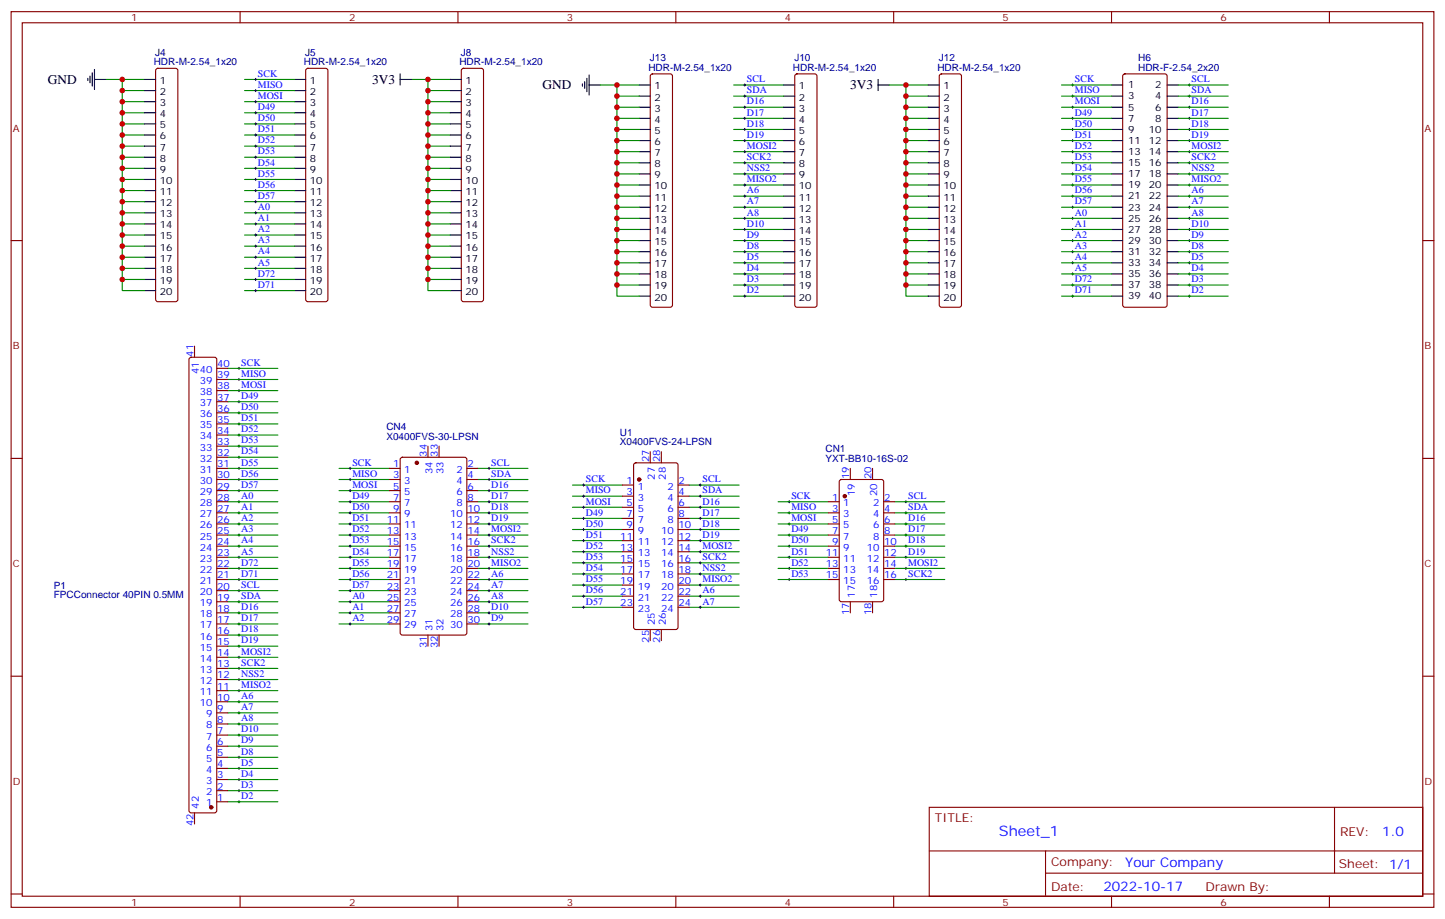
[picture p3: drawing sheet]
<svg xmlns="http://www.w3.org/2000/svg" width="459mm" height="292mm" viewBox="0 0 459 292" stroke-linecap="round" stroke-linejoin="round" font-family="sans-serif">
<g fill="none" stroke="#870000" stroke-width=".35">
<path d="M3.5 3.7h451.6v284.3h-451.6zM7.1 7.2h444.5v277.3h-444.5zM76.2 3.7v3.5M145.3 3.7v3.5M214.5 3.7v3.5M283.6 3.7v3.5M352.8 3.7v3.5M421.9 3.7v3.5M49.6 21.9l.5-.2h5.6l.5 .2 .2 .5v72.7l-.2 .5-.5 .2h-5.6l-.5-.3-.2-.4v-72.7zM97.2 21.9l.5-.2h5.7l.5 .2 .2 .5v72.7l-.3 .5-.4 .2h-5.7l-.5-.3-.2-.4v-72.7zM146.6 21.9l.5-.2h5.7l.5 .2 .2 .5v72.7l-.3 .5-.4 .2h-5.7l-.5-.3-.2-.4v-72.7zM206.6 23.7l.5-.2h5.6l.5 .2 .2 .5v72.6l-.2 .5-.5 .2h-5.6l-.5-.2-.2-.5v-72.6z"/>
<path d="M252.5 23.7l.4-.2h5.7l.5 .2 .2 .5v72.6l-.2 .5-.5 .2h-5.7l-.5-.2-.2-.5v-72.6zM298.3 23.7l.5-.2h5.6l.5 .2 .3 .5v72.6l-.3 .5-.5 .2h-5.6l-.5-.2-.2-.5v-72.6zM356.5 23.7l.5-.2h12.7l.5 .2 .2 .5v72.6l-.2 .5-.5 .2h-12.7l-.5-.2-.2-.5v-72.6zM3.5 76.4h3.6M451.6 76.4h3.5M60.2 113.6l.5-.2h7.4l.5 .2 .2 .5v143.3l-.2 .5-.5 .2h-7.4l-.5-.3-.2-.4v-143.3zM61.7 109.9v3.5M68.8 116.9h3.5M68.8 138.1h3.5M68.8 134.6h3.5M68.8 131.1h3.5M68.8 127.5h3.5"/>
<path d="M68.8 124h3.5M68.8 120.5h3.5M3.5 145.5h3.6M68.8 159.3h3.5M68.8 155.8h3.5M68.8 152.2h3.5M68.8 148.7h3.5M68.8 145.2h3.5M68.8 141.6h3.5M123.5 159.3h3.5M123.5 155.8h3.5M123.5 152.2h3.5"/>
<path d="M123.5 148.7h3.5M127.2 145.4l.5-.2h19.8l.6 .4 .1 55.3-.5 .7h-20l-.6-.4-.1-55.3zM135.8 141.6v3.6M139.3 141.6v3.6M148.2 159.3h3.5M148.2 155.8h3.5M148.2 152.2h3.5M148.2 148.7h3.5M197.6 154h3.5M197.6 157.5h3.5M201.3 147.1l.5-.2h12.7l.6 .5 .1 51.7-.5 .7h-12.9l-.7-.4v-51.8zM206.4 143.4v3.5"/>
<path d="M209.9 143.4v3.5M215.2 154h3.5M215.2 157.5h3.5M262.8 159.3h3.5M266.6 152.4l.5-.2h12.7l.6 .5 .1 37.6-.5 .7h-12.9l-.7-.4-.1-37.7zM269.9 148.7v3.5M276.9 148.7v3.5M280.5 159.3h3.5M451.6 145.5h3.5M68.8 176.9h3.5M68.8 173.4h3.5M68.8 169.9h3.5"/>
<path d="M68.8 166.3h3.5M68.8 162.8h3.5M123.5 176.9h3.5M123.5 173.4h3.5M123.5 169.9h3.5M123.5 166.3h3.5M123.5 162.8h3.5M148.2 176.9h3.5M148.2 173.4h3.5M148.2 169.9h3.5M148.2 166.3h3.5M148.2 162.8h3.5"/>
<path d="M197.6 161h3.5M197.6 164.6h3.5M197.6 168.1h3.5M197.6 171.6h3.5M197.6 175.2h3.5M197.6 178.7h3.5M215.2 161h3.5M215.2 164.6h3.5M215.2 168.1h3.5M215.2 171.6h3.5M215.2 175.2h3.5M215.2 178.7h3.5"/>
<path d="M262.8 176.9h3.5M262.8 173.4h3.5M262.8 169.9h3.5M262.8 166.3h3.5M262.8 162.8h3.5M280.5 176.9h3.5M280.5 173.4h3.5M280.5 169.9h3.5M280.5 166.3h3.5M280.5 162.8h3.5M68.8 198.1h3.5M68.8 194.6h3.5"/>
<path d="M68.8 191h3.5M68.8 187.5h3.5M68.8 184h3.5M68.8 180.4h3.5M123.5 198.1h3.5M123.5 194.6h3.5M123.5 191h3.5M123.5 187.5h3.5M123.5 184h3.5M123.5 180.4h3.5M148.2 198.1h3.5M148.2 194.6h3.5"/>
<path d="M148.2 191h3.5M148.2 187.5h3.5M148.2 184h3.5M148.2 180.4h3.5M197.6 192.8h3.5M197.6 189.3h3.5M197.6 185.7h3.5M197.6 182.2h3.5M206.4 199.8v3.6M209.9 199.8v3.6M215.2 192.8h3.5M215.2 189.3h3.5"/>
<path d="M215.2 185.7h3.5M215.2 182.2h3.5M262.8 184h3.5M262.8 180.4h3.5M269.9 191v3.6M276.9 191v3.6M280.5 184h3.5M280.5 180.4h3.5M3.5 214.7h3.6M68.8 219.3h3.5M68.8 215.7h3.5M68.8 212.2h3.5"/>
<path d="M68.8 208.7h3.5M68.8 205.1h3.5M68.8 201.6h3.5M135.8 201.6v3.5M139.3 201.6v3.5M451.6 214.7h3.5M68.8 236.9h3.5M68.8 233.4h3.5M68.8 229.8h3.5M68.8 226.3h3.5M68.8 222.8h3.5M61.7 258.1v3.5"/>
<path d="M68.8 254.5h3.5M68.8 251h3.5M68.8 247.5h3.5M68.8 243.9h3.5M68.8 240.4h3.5M294.9 256.3h156.7v28.2h-156.7zM423.5 256.3l.1 20.9M295 270.1h156.4M331.8 277.2h119.6M331.8 270.1v14.2M3.5 283.8h3.6M76.2 284.5v3.5"/>
<path d="M145.3 284.5v3.5M214.5 284.5v3.5M283.6 284.5v3.5M352.8 284.5v3.5M421.9 284.5v3.5M451.6 283.8h3.5"/>
</g>
<g fill="none" stroke="#008700" stroke-width=".35">
<path d="M33.5 25.2h12.4M38.8 25.2v17.7h7.1M38.8 28.8h7.1M38.8 32.3h7.1M38.8 35.8h7.1M38.8 39.3h7.1M77.6 25.2h15.9M77.6 28.8h15.9M77.6 32.3h15.9M77.6 35.8h15.9M77.6 39.3h15.9M130.5 25.2h12.4"/>
<path d="M135.8 25.2v17.7h7.1M135.8 28.8h7.1M135.8 32.3h7.1M135.8 35.8h7.1M135.8 39.3h7.1M190.5 27h12.3M195.8 27v17.6h7M195.8 34h7M195.8 37.6h7M195.8 30.5h7M232.8 34h15.9M232.8 37.6h15.9"/>
<path d="M232.8 30.5h15.9M232.8 27h15.9M282.2 27h12.4M287.5 27v17.6h7.1M287.5 34h7.1M287.5 37.6h7.1M287.5 30.5h7.1M336.9 34h15.9M336.9 37.6h15.9M336.9 30.5h15.9M336.9 27h15.9M373.9 34h15.9"/>
<path d="M373.9 37.6h15.9M373.9 30.5h15.9M373.9 27h15.9M38.8 42.9v14.1h7.1M38.8 57v17.6h7.1M38.8 53.4h7.1M38.8 49.9h7.1M38.8 46.4h7.1M77.6 53.4h15.9M77.6 49.9h15.9M77.6 46.4h15.9M77.6 42.9h15.9"/>
<path d="M77.6 57h15.9M135.8 42.9v14.1h7.1M135.8 57v17.6h7.1M135.8 53.4h7.1M135.8 49.9h7.1M135.8 46.4h7.1M195.8 58.7v17.7h7M195.8 44.6v14.1h7M195.8 41.1h7M195.8 48.2h7M195.8 51.7h7M195.8 55.2h7"/>
<path d="M232.8 41.1h15.9M232.8 44.6h15.9M232.8 48.2h15.9M232.8 51.7h15.9M232.8 55.2h15.9M232.8 58.7h15.9M287.5 58.7v17.7h7.1M287.5 44.6v14.1h7.1M287.5 41.1h7.1M287.5 48.2h7.1M287.5 51.7h7.1M287.5 55.2h7.1"/>
<path d="M336.9 41.1h15.9M336.9 44.6h15.9M336.9 48.2h15.9M336.9 51.7h15.9M336.9 55.2h15.9M336.9 58.7h15.9M373.9 41.1h15.9M373.9 44.6h15.9M373.9 48.2h15.9M373.9 51.7h15.9M373.9 55.2h15.9M373.9 58.7h15.9"/>
<path d="M38.8 74.6v14.1h7.1M38.8 60.5h7.1M38.8 64h7.1M38.8 67.6h7.1M38.8 71.1h7.1M38.8 78.1h7.1M77.6 60.5h15.9M77.6 64h15.9M77.6 67.6h15.9M77.6 71.1h15.9M77.6 74.6h15.9M77.6 78.1h15.9"/>
<path d="M135.8 74.6v14.1h7.1M135.8 60.5h7.1M135.8 64h7.1M135.8 67.6h7.1M135.8 71.1h7.1M135.8 78.1h7.1M195.8 76.4v14.1h7M195.8 79.9h7M195.8 72.8h7M195.8 69.3h7M195.8 65.8h7M195.8 62.3h7"/>
<path d="M232.8 79.9h15.9M232.8 76.4h15.9M232.8 72.8h15.9M232.8 69.3h15.9M232.8 65.8h15.9M232.8 62.3h15.9M287.5 76.4v14.1h7.1M287.5 79.9h7.1M287.5 72.8h7.1M287.5 69.3h7.1M287.5 65.8h7.1M287.5 62.3h7.1"/>
<path d="M336.9 79.9h15.9M336.9 76.4h15.9M336.9 72.8h15.9M336.9 69.3h15.9M336.9 65.8h15.9M336.9 62.3h15.9M373.9 79.9h15.9M373.9 76.4h15.9M373.9 72.8h15.9M373.9 69.3h15.9M373.9 65.8h15.9M373.9 62.3h15.9"/>
<path d="M38.8 88.7v3.6h7.1M38.8 81.7h7.1M38.8 85.2h7.1M77.6 81.7h15.9M77.6 85.2h15.9M77.6 88.7h15.9M77.6 92.3h15.9M135.8 88.7v3.6h7.1M135.8 81.7h7.1M135.8 85.2h7.1M195.8 90.5v3.5h7M195.8 87h7"/>
<path d="M195.8 83.4h7M232.8 94h15.9M232.8 90.5h15.9M232.8 87h15.9M232.8 83.4h15.9M287.5 90.5v3.5h7.1M287.5 87h7.1M287.5 83.4h7.1M336.9 94h15.9M336.9 90.5h15.9M336.9 87h15.9M336.9 83.4h15.9"/>
<path d="M373.9 94h15.9M373.9 90.5h15.9M373.9 87h15.9M373.9 83.4h15.9M72.3 116.9h15.9M72.3 124h15.9M72.3 120.5h15.9M72.3 138.1h15.9M72.3 134.6h15.9M72.3 131.1h15.9M72.3 127.5h15.9M72.3 159.3h15.9"/>
<path d="M72.3 148.7h15.9M72.3 145.2h15.9M72.3 141.6h15.9M72.3 155.8h15.9M72.3 152.2h15.9M107.6 159.3h15.9M107.6 148.7h15.9M107.6 155.8h15.9M107.6 152.2h15.9M151.7 159.3h15.9M151.7 148.7h15.9M151.7 155.8h15.9"/>
<path d="M151.7 152.2h15.9M181.7 154h15.9M181.7 157.5h15.9M218.7 154h15.9M218.7 157.5h15.9M246.9 159.3h15.9M284 159.3h15.9M72.3 166.3h15.9M72.3 169.9h15.9M72.3 173.4h15.9M72.3 176.9h15.9M72.3 162.8h15.9"/>
<path d="M107.6 166.3h15.9M107.6 169.9h15.9M107.6 173.4h15.9M107.6 176.9h15.9M107.6 162.8h15.9M151.7 166.3h15.9M151.7 169.9h15.9M151.7 173.4h15.9M151.7 176.9h15.9M151.7 162.8h15.9M181.7 178.7h15.9M181.7 175.2h15.9"/>
<path d="M181.7 171.6h15.9M181.7 168.1h15.9M181.7 164.6h15.9M181.7 161h15.9M218.7 178.7h15.9M218.7 175.2h15.9M218.7 171.6h15.9M218.7 168.1h15.9M218.7 164.6h15.9M218.7 161h15.9M246.9 166.3h15.9M246.9 169.9h15.9"/>
<path d="M246.9 173.4h15.9M246.9 176.9h15.9M246.9 162.8h15.9M284 166.3h15.9M284 169.9h15.9M284 173.4h15.9M284 176.9h15.9M284 162.8h15.9M72.3 180.4h15.9M72.3 184h15.9M72.3 194.6h15.9M72.3 198.1h15.9"/>
<path d="M72.3 191h15.9M72.3 187.5h15.9M107.6 180.4h15.9M107.6 184h15.9M107.6 194.6h15.9M107.6 198.1h15.9M107.6 191h15.9M107.6 187.5h15.9M151.7 180.4h15.9M151.7 184h15.9M151.7 194.6h15.9M151.7 198.1h15.9"/>
<path d="M151.7 191h15.9M151.7 187.5h15.9M181.7 185.7h15.9M181.7 182.2h15.9M181.7 189.3h15.9M181.7 192.8h15.9M218.7 185.7h15.9M218.7 182.2h15.9M218.7 189.3h15.9M218.7 192.8h15.9M246.9 180.4h15.9M246.9 184h15.9"/>
<path d="M284 180.4h15.9M284 184h15.9M72.3 201.6h15.9M72.3 205.1h15.9M72.3 208.7h15.9M72.3 212.2h15.9M72.3 215.7h15.9M72.3 219.3h15.9M72.3 236.9h15.9M72.3 233.4h15.9M72.3 229.8h15.9M72.3 226.3h15.9"/>
<path d="M72.3 222.8h15.9M72.3 254.5h15.9M72.3 251h15.9M72.3 247.5h15.9M72.3 243.9h15.9M72.3 240.4h15.9"/>
</g>
<g fill="none" stroke="#000" stroke-width=".35">
<path d="M27.9 24.9v.7M28.6 24.2v2.1M29.3 23.1v4.2M30 25.2h3.5M30 22v6.4M45.9 25.2h3.5M45.9 28.8h3.5M45.9 32.3h3.5M45.9 35.8h3.5M45.9 39.3h3.5M93.5 25.2h3.5M93.5 28.8h3.5"/>
<path d="M93.5 32.3h3.5M93.5 35.8h3.5M93.5 39.3h3.5M127 25.2h3.5M127 23.5v3.5M142.9 25.2h3.5M142.9 28.8h3.5M142.9 32.3h3.5M142.9 35.8h3.5M142.9 39.3h3.5M184.9 26.6v.7M185.6 25.9v2.1"/>
<path d="M186.3 24.9v4.2M187 27h3.5M187 23.8v6.4M202.8 27h3.6M202.8 30.5h3.6M202.8 34h3.6M202.8 37.6h3.6M248.7 27h3.5M248.7 30.5h3.5M248.7 34h3.5M248.7 37.6h3.5M278.7 27h3.5"/>
<path d="M278.7 25.2v3.6M294.6 27h3.5M294.6 30.5h3.5M294.6 34h3.5M294.6 37.6h3.5M352.8 27h3.5M352.8 30.5h3.5M352.8 34h3.5M352.8 37.6h3.5M370.4 27h3.5M370.4 30.5h3.5M370.4 34h3.5"/>
<path d="M370.4 37.6h3.5M45.9 42.9h3.5M45.9 46.4h3.5M45.9 49.9h3.5M45.9 53.4h3.5M45.9 57h3.5M93.5 42.9h3.5M93.5 46.4h3.5M93.5 49.9h3.5M93.5 53.4h3.5M93.5 57h3.5M142.9 42.9h3.5"/>
<path d="M142.9 46.4h3.5M142.9 49.9h3.5M142.9 53.4h3.5M142.9 57h3.5M202.8 41.1h3.6M202.8 44.6h3.6M202.8 48.2h3.6M202.8 51.7h3.6M202.8 55.2h3.6M202.8 58.7h3.6M248.7 41.1h3.5M248.7 44.6h3.5"/>
<path d="M248.7 48.2h3.5M248.7 51.7h3.5M248.7 55.2h3.5M248.7 58.7h3.5M294.6 41.1h3.5M294.6 44.6h3.5M294.6 48.2h3.5M294.6 51.7h3.5M294.6 55.2h3.5M294.6 58.7h3.5M352.8 41.1h3.5M352.8 44.6h3.5"/>
<path d="M352.8 48.2h3.5M352.8 51.7h3.5M352.8 55.2h3.5M352.8 58.7h3.5M370.4 41.1h3.5M370.4 44.6h3.5M370.4 48.2h3.5M370.4 51.7h3.5M370.4 55.2h3.5M370.4 58.7h3.5M45.9 60.5h3.5M45.9 64h3.5"/>
<path d="M45.9 67.6h3.5M45.9 71.1h3.5M45.9 74.6h3.5M45.9 78.1h3.5M93.5 60.5h3.5M93.5 64h3.5M93.5 67.6h3.5M93.5 71.1h3.5M93.5 74.6h3.5M93.5 78.1h3.5M142.9 60.5h3.5M142.9 64h3.5"/>
<path d="M142.9 67.6h3.5M142.9 71.1h3.5M142.9 74.6h3.5M142.9 78.1h3.5M202.8 62.3h3.6M202.8 65.8h3.6M202.8 69.3h3.6M202.8 72.8h3.6M202.8 76.4h3.6M202.8 79.9h3.6M248.7 62.3h3.5M248.7 65.8h3.5"/>
<path d="M248.7 69.3h3.5M248.7 72.8h3.5M248.7 76.4h3.5M248.7 79.9h3.5M294.6 62.3h3.5M294.6 65.8h3.5M294.6 69.3h3.5M294.6 72.8h3.5M294.6 76.4h3.5M294.6 79.9h3.5M352.8 62.3h3.5M352.8 65.8h3.5"/>
<path d="M352.8 69.3h3.5M352.8 72.8h3.5M352.8 76.4h3.5M352.8 79.9h3.5M370.4 62.3h3.5M370.4 65.8h3.5M370.4 69.3h3.5M370.4 72.8h3.5M370.4 76.4h3.5M370.4 79.9h3.5M45.9 81.7h3.5M45.9 85.2h3.5"/>
<path d="M45.9 88.7h3.5M45.9 92.3h3.5M93.5 81.7h3.5M93.5 85.2h3.5M93.5 88.7h3.5M93.5 92.3h3.5M142.9 81.7h3.5M142.9 85.2h3.5M142.9 88.7h3.5M142.9 92.3h3.5M202.8 83.4h3.6M202.8 87h3.6"/>
<path d="M202.8 90.5h3.6M202.8 94h3.6M248.7 83.4h3.5M248.7 87h3.5M248.7 90.5h3.5M248.7 94h3.5M294.6 83.4h3.5M294.6 87h3.5M294.6 90.5h3.5M294.6 94h3.5M352.8 83.4h3.5M352.8 87h3.5"/>
<path d="M352.8 90.5h3.5M352.8 94h3.5M370.4 83.4h3.5M370.4 87h3.5M370.4 90.5h3.5M370.4 94h3.5"/>
</g>
<g fill="none" stroke="#000" stroke-width=".32">
<path d="M80.8 35.8h.7M80.8 39.3h.7M80.8 25.2h.7M80.8 28.8h.7M80.8 32.3h.7M81.1 24.9v.7M81.1 28.4v.7M81.1 31.9v.7M81.1 35.5v.7M81.1 39v.7M236 37.6h.7M236 34h.7"/>
<path d="M236 30.5h.7M236 27h.7M236.4 26.6v.7M236.4 30.2v.7M236.4 33.7v.7M236.4 37.2v.7M340.1 37.6h.7M340.1 34h.7M340.1 30.5h.7M340.1 27h.7M340.4 26.6v.7M340.4 30.2v.7"/>
<path d="M340.4 33.7v.7M340.4 37.2v.7M377.1 37.6h.7M377.1 34h.7M377.1 30.5h.7M377.1 27h.7M377.5 26.6v.7M377.5 30.2v.7M377.5 33.7v.7M377.5 37.2v.7M80.8 42.9h.7M80.8 46.4h.7"/>
<path d="M80.8 49.9h.7M80.8 53.4h.7M80.8 57h.7M81.1 42.5v.7M81.1 46v.7M81.1 49.6v.7M81.1 53.1v.7M81.1 56.6v.7M236 58.7h.7M236 55.2h.7M236 51.7h.7M236 48.2h.7"/>
<path d="M236 44.6h.7M236 41.1h.7M236.4 40.7v.8M236.4 44.3v.7M236.4 47.8v.7M236.4 51.3v.7M236.4 54.9v.7M236.4 58.4v.7M340.1 58.7h.7M340.1 55.2h.7M340.1 51.7h.7M340.1 48.2h.7"/>
<path d="M340.1 44.6h.7M340.1 41.1h.7M340.4 40.7v.8M340.4 44.3v.7M340.4 47.8v.7M340.4 51.3v.7M340.4 54.9v.7M340.4 58.4v.7M377.1 58.7h.7M377.1 55.2h.7M377.1 51.7h.7M377.1 48.2h.7"/>
<path d="M377.1 44.6h.7M377.1 41.1h.7M377.5 40.7v.8M377.5 44.3v.7M377.5 47.8v.7M377.5 51.3v.7M377.5 54.9v.7M377.5 58.4v.7M80.8 60.5h.7M80.8 64h.7M80.8 67.6h.7M80.8 71.1h.7"/>
<path d="M80.8 74.6h.7M80.8 78.1h.7M81.1 60.1v.8M81.1 63.7v.7M81.1 67.2v.7M81.1 70.7v.7M81.1 74.3v.7M81.1 77.8v.7M236 79.9h.7M236 76.4h.7M236 72.8h.7M236 69.3h.7"/>
<path d="M236 65.8h.7M236 62.3h.7M236.4 61.9v.7M236.4 65.4v.7M236.4 69v.7M236.4 72.5v.7M236.4 76v.7M236.4 79.6v.7M340.1 79.9h.7M340.1 76.4h.7M340.1 72.8h.7M340.1 69.3h.7"/>
<path d="M340.1 65.8h.7M340.1 62.3h.7M340.4 61.9v.7M340.4 65.4v.7M340.4 69v.7M340.4 72.5v.7M340.4 76v.7M340.4 79.6v.7M377.1 79.9h.7M377.1 76.4h.7M377.1 72.8h.7M377.1 69.3h.7"/>
<path d="M377.1 65.8h.7M377.1 62.3h.7M377.5 61.9v.7M377.5 65.4v.7M377.5 69v.7M377.5 72.5v.7M377.5 76v.7M377.5 79.6v.7M80.8 81.7h.7M80.8 85.2h.7M80.8 88.7h.7M80.8 92.3h.7"/>
<path d="M81.1 81.3v.7M81.1 84.8v.7M81.1 88.4v.7M81.1 91.9v.7M236 94h.7M236 90.5h.7M236 87h.7M236 83.4h.7M236.4 83.1v.7M236.4 86.6v.7M236.4 90.1v.7M236.4 93.7v.7"/>
<path d="M340.1 94h.7M340.1 90.5h.7M340.1 87h.7M340.1 83.4h.7M340.4 83.1v.7M340.4 86.6v.7M340.4 90.1v.7M340.4 93.7v.7M377.1 94h.7M377.1 90.5h.7M377.1 87h.7M377.1 83.4h.7"/>
<path d="M377.5 83.1v.7M377.5 86.6v.7M377.5 90.1v.7M377.5 93.7v.7M75.5 116.9h.7M75.8 116.6v.7M75.5 124h.7M75.5 120.5h.7M75.5 138.1h.7M75.5 134.6h.7M75.5 131.1h.7M75.5 127.5h.7"/>
<path d="M75.8 120.1v.7M75.8 123.6v.8M75.8 127.2v.7M75.8 130.7v.7M75.8 134.2v.7M75.8 137.8v.7M75.5 159.3h.7M75.5 148.7h.7M75.5 145.2h.7M75.5 141.6h.7M75.5 155.8h.7M75.5 152.2h.7"/>
<path d="M75.8 141.3v.7M75.8 144.8v.7M75.8 148.3v.7M75.8 151.9v.7M75.8 155.4v.7M75.8 158.9v.7M110.8 159.3h.7M110.8 148.7h.7M110.8 155.8h.7M110.8 152.2h.7M111.1 148.3v.7M111.1 151.9v.7"/>
<path d="M111.1 155.4v.7M111.1 158.9v.7M154.9 159.3h.7M154.9 148.7h.7M154.9 155.8h.7M154.9 152.2h.7M155.2 148.3v.7M155.2 151.9v.7M155.2 155.4v.7M155.2 158.9v.7M184.9 154h.7M184.9 157.5h.7"/>
<path d="M185.2 153.6v.7M185.2 157.2v.7M221.9 154h.7M221.9 157.5h.7M222.2 153.6v.7M222.2 157.2v.7M250.1 159.3h.7M250.5 158.9v.7M287.2 159.3h.7M287.5 158.9v.7M75.5 176.9h.7M75.5 173.4h.7"/>
<path d="M75.5 169.9h.7M75.5 166.3h.7M75.5 162.8h.7M75.8 162.5v.7M75.8 166v.7M75.8 169.5v.7M75.8 173v.7M75.8 176.6v.7M110.8 176.9h.7M110.8 173.4h.7M110.8 169.9h.7M110.8 166.3h.7"/>
<path d="M110.8 162.8h.7M111.1 162.5v.7M111.1 166v.7M111.1 169.5v.7M111.1 173v.7M111.1 176.6v.7M154.9 176.9h.7M154.9 173.4h.7M154.9 169.9h.7M154.9 166.3h.7M154.9 162.8h.7M155.2 162.5v.7"/>
<path d="M155.2 166v.7M155.2 169.5v.7M155.2 173v.7M155.2 176.6v.7M184.9 161h.7M184.9 164.6h.7M184.9 168.1h.7M184.9 171.6h.7M184.9 175.2h.7M184.9 178.7h.7M185.2 160.7v.7M185.2 164.2v.7"/>
<path d="M185.2 167.7v.8M185.2 171.3v.7M185.2 174.8v.7M185.2 178.3v.7M221.9 161h.7M221.9 164.6h.7M221.9 168.1h.7M221.9 171.6h.7M221.9 175.2h.7M221.9 178.7h.7M222.2 160.7v.7M222.2 164.2v.7"/>
<path d="M222.2 167.7v.8M222.2 171.3v.7M222.2 174.8v.7M222.2 178.3v.7M250.1 176.9h.7M250.1 173.4h.7M250.1 169.9h.7M250.1 166.3h.7M250.1 162.8h.7M250.5 162.5v.7M250.5 166v.7M250.5 169.5v.7"/>
<path d="M250.5 173v.7M250.5 176.6v.7M287.2 176.9h.7M287.2 173.4h.7M287.2 169.9h.7M287.2 166.3h.7M287.2 162.8h.7M287.5 162.5v.7M287.5 166v.7M287.5 169.5v.7M287.5 173v.7M287.5 176.6v.7"/>
<path d="M75.5 184h.7M75.5 180.4h.7M75.5 198.1h.7M75.5 194.6h.7M75.5 191h.7M75.5 187.5h.7M75.8 180.1v.7M75.8 183.6v.7M75.8 187.1v.8M75.8 190.7v.7M75.8 194.2v.7M75.8 197.7v.7"/>
<path d="M110.8 184h.7M110.8 180.4h.7M110.8 198.1h.7M110.8 194.6h.7M110.8 191h.7M110.8 187.5h.7M111.1 180.1v.7M111.1 183.6v.7M111.1 187.1v.8M111.1 190.7v.7M111.1 194.2v.7M111.1 197.7v.7"/>
<path d="M154.9 184h.7M154.9 180.4h.7M154.9 198.1h.7M154.9 194.6h.7M154.9 191h.7M154.9 187.5h.7M155.2 180.1v.7M155.2 183.6v.7M155.2 187.1v.8M155.2 190.7v.7M155.2 194.2v.7M155.2 197.7v.7"/>
<path d="M184.9 189.3h.7M184.9 192.8h.7M184.9 182.2h.7M184.9 185.7h.7M185.2 181.9v.7M185.2 185.4v.7M185.2 188.9v.7M185.2 192.4v.7M221.9 189.3h.7M221.9 192.8h.7M221.9 182.2h.7M221.9 185.7h.7"/>
<path d="M222.2 181.9v.7M222.2 185.4v.7M222.2 188.9v.7M222.2 192.4v.7M250.1 184h.7M250.1 180.4h.7M250.5 180.1v.7M250.5 183.6v.7M287.2 184h.7M287.2 180.4h.7M287.5 180.1v.7M287.5 183.6v.7"/>
<path d="M75.5 219.3h.7M75.5 215.7h.7M75.5 212.2h.7M75.5 208.7h.7M75.5 205.1h.7M75.5 201.6h.7M75.8 201.3v.7M75.8 204.8v.7M75.8 208.3v.7M75.8 211.8v.7M75.8 215.4v.7M75.8 218.9v.7"/>
<path d="M75.5 236.9h.7M75.5 233.4h.7M75.5 229.8h.7M75.5 226.3h.7M75.5 222.8h.7M75.8 222.4v.7M75.8 226v.7M75.8 229.5v.7M75.8 233v.7M75.8 236.5v.7M75.5 254.5h.7M75.5 251h.7"/>
<path d="M75.5 247.5h.7M75.5 243.9h.7M75.5 240.4h.7M75.8 240.1v.7M75.8 243.6v.7M75.8 247.1v.7M75.8 250.6v.8M75.8 254.2v.7"/>
</g>
<g fill="#870000" stroke="#870000" stroke-width=".35">
<circle cx="202.8" cy="152.2" r=".53"/>
<circle cx="67" cy="256.3" r=".53"/>
<circle cx="132.3" cy="146.9" r=".53"/>
<circle cx="268.1" cy="157.5" r=".53"/>
</g>
<g fill="#c00">
<circle cx="38.8" cy="25.2" r=".88"/>
<circle cx="38.8" cy="28.8" r=".88"/>
<circle cx="38.8" cy="32.3" r=".88"/>
<circle cx="38.8" cy="35.8" r=".88"/>
<circle cx="38.8" cy="39.3" r=".88"/>
<circle cx="135.8" cy="39.3" r=".88"/>
<circle cx="135.8" cy="35.8" r=".88"/>
<circle cx="135.8" cy="32.3" r=".88"/>
<circle cx="135.8" cy="28.8" r=".88"/>
<circle cx="135.8" cy="25.2" r=".88"/>
<circle cx="38.8" cy="42.9" r=".88"/>
<circle cx="38.8" cy="53.4" r=".88"/>
<circle cx="38.8" cy="49.9" r=".88"/>
<circle cx="38.8" cy="46.4" r=".88"/>
<circle cx="135.8" cy="42.9" r=".88"/>
<circle cx="135.8" cy="53.4" r=".88"/>
<circle cx="135.8" cy="49.9" r=".88"/>
<circle cx="135.8" cy="46.4" r=".88"/>
<circle cx="38.8" cy="78.1" r=".88"/>
<circle cx="38.8" cy="81.7" r=".88"/>
<circle cx="38.8" cy="85.2" r=".88"/>
<circle cx="38.8" cy="74.6" r=".88"/>
<circle cx="38.8" cy="71.1" r=".88"/>
<circle cx="38.8" cy="67.6" r=".88"/>
<circle cx="38.8" cy="64" r=".88"/>
<circle cx="38.8" cy="60.5" r=".88"/>
<circle cx="38.8" cy="57" r=".88"/>
<circle cx="38.8" cy="88.7" r=".88"/>
<circle cx="135.8" cy="78.1" r=".88"/>
<circle cx="135.8" cy="81.7" r=".88"/>
<circle cx="135.8" cy="85.2" r=".88"/>
<circle cx="135.8" cy="74.6" r=".88"/>
<circle cx="135.8" cy="57" r=".88"/>
<circle cx="135.8" cy="60.5" r=".88"/>
<circle cx="135.8" cy="64" r=".88"/>
<circle cx="135.8" cy="67.6" r=".88"/>
<circle cx="135.8" cy="71.1" r=".88"/>
<circle cx="135.8" cy="88.7" r=".88"/>
<circle cx="195.8" cy="90.5" r=".88"/>
<circle cx="195.8" cy="58.7" r=".88"/>
<circle cx="195.8" cy="62.3" r=".88"/>
<circle cx="195.8" cy="65.8" r=".88"/>
<circle cx="195.8" cy="69.3" r=".88"/>
<circle cx="195.8" cy="72.8" r=".88"/>
<circle cx="195.8" cy="76.4" r=".88"/>
<circle cx="195.8" cy="87" r=".88"/>
<circle cx="195.8" cy="83.4" r=".88"/>
<circle cx="195.8" cy="79.9" r=".88"/>
<circle cx="195.8" cy="48.2" r=".88"/>
<circle cx="195.8" cy="51.7" r=".88"/>
<circle cx="195.8" cy="55.2" r=".88"/>
<circle cx="195.8" cy="44.6" r=".88"/>
<circle cx="195.8" cy="41.1" r=".88"/>
<circle cx="195.8" cy="37.6" r=".88"/>
<circle cx="195.8" cy="34" r=".88"/>
<circle cx="195.8" cy="30.5" r=".88"/>
<circle cx="195.8" cy="27" r=".88"/>
<circle cx="287.5" cy="90.5" r=".88"/>
<circle cx="287.5" cy="72.8" r=".88"/>
<circle cx="287.5" cy="69.3" r=".88"/>
<circle cx="287.5" cy="65.8" r=".88"/>
<circle cx="287.5" cy="62.3" r=".88"/>
<circle cx="287.5" cy="58.7" r=".88"/>
<circle cx="287.5" cy="76.4" r=".88"/>
<circle cx="287.5" cy="87" r=".88"/>
<circle cx="287.5" cy="83.4" r=".88"/>
<circle cx="287.5" cy="79.9" r=".88"/>
<circle cx="287.5" cy="48.2" r=".88"/>
<circle cx="287.5" cy="51.7" r=".88"/>
<circle cx="287.5" cy="55.2" r=".88"/>
<circle cx="287.5" cy="44.6" r=".88"/>
<circle cx="287.5" cy="27" r=".88"/>
<circle cx="287.5" cy="30.5" r=".88"/>
<circle cx="287.5" cy="34" r=".88"/>
<circle cx="287.5" cy="37.6" r=".88"/>
<circle cx="287.5" cy="41.1" r=".88"/>
</g>
<text font-size="4.6" fill="#00f" x="317" y="265.3">Sheet_1</text>
<g font-size="4.2">
<text x="15.2" y="26.6">GND</text>
<text x="118.1" y="26.6">3V3</text>
<text x="172.2" y="28.4">GND</text>
<text x="269.8" y="28.4">3V3</text>
</g>
<g font-size="4.2" fill="#00f">
<text x="438.7" y="265.6">1.0</text>
<text x="357.1" y="275.1">Your Company</text>
<text x="350.2" y="282.9">2022-10-17</text>
</g>
<g font-size="3.9" fill="#800">
<text x="296.7" y="260.9">TITLE:</text>
<text x="425.3" y="265.6">REV:</text>
<text x="333.6" y="275.1">Company:</text>
<text x="425" y="275.7">Sheet: 1/1</text>
<text x="333.6" y="282.8">Date:</text>
<text x="382.6" y="282.8">Drawn By:</text>
</g>
<g font-size="3.2" fill="#800">
<text x="41.6" y="6.7">1</text>
<text x="110.8" y="6.7">2</text>
<text x="179.9" y="6.7">3</text>
<text x="249.1" y="6.7">4</text>
<text x="318.2" y="6.7">5</text>
<text x="387.3" y="6.7">6</text>
<text x="4.1" y="41.8">A</text>
<text x="452.1" y="41.8">A</text>
<text x="4.1" y="110.9">B</text>
<text x="452.1" y="110.9">B</text>
<text x="4.1" y="180.1">C</text>
<text x="452.1" y="180.1">C</text>
<text x="4.1" y="249.2">D</text>
<text x="452.1" y="249.2">D</text>
<text x="41.6" y="287.5">1</text>
<text x="110.8" y="287.5">2</text>
<text x="179.9" y="287.5">3</text>
<text x="249.1" y="287.5">4</text>
<text x="318.2" y="287.5">5</text>
<text x="387.3" y="287.5">6</text>
</g>
<g font-size="3.2" fill="#000080">
<text x="49.3" y="17.7">J4</text>
<text x="96.9" y="17.7">J5</text>
<text x="146.3" y="17.7">J8</text>
<text x="48.8" y="20.6">HDR-M-2.54_1x20</text>
<text x="96.4" y="20.6">HDR-M-2.54_1x20</text>
<text x="145.8" y="20.6">HDR-M-2.54_1x20</text>
<text x="205.8" y="22.4">HDR-M-2.54_1x20</text>
<text x="206.3" y="19.5">J13</text>
<text x="251.7" y="22.4">HDR-M-2.54_1x20</text>
<text x="252.1" y="19.5">J10</text>
<text x="297.5" y="22.4">HDR-M-2.54_1x20</text>
<text x="298" y="19.5">J12</text>
<text x="361.2" y="22.4">HDR-F-2.54_2x20</text>
<text x="361.2" y="19.5">H6</text>
<text x="122.6" y="136.5">CN4</text>
<text x="122.6" y="139.7">X0400FVS-30-LPSN</text>
<text x="196.7" y="141.3">X0400FVS-24-LPSN</text>
<text x="196.7" y="138.3">U1</text>
<text x="262" y="143.6">CN1</text>
<text x="262" y="146.8">YXT-BB10-16S-02</text>
<text x="17.1" y="186.9">P1</text>
<text x="17.1" y="189.9">FPCConnector 40PIN 0.5MM</text>
</g>
<g font-size="3.2">
<text x="50.7" y="26.6">1</text>
<text x="98.3" y="26.6">1</text>
<text x="147.7" y="26.6">1</text>
<text x="207.7" y="28.4">1</text>
<text x="253.5" y="28.4">1</text>
<text x="299.4" y="28.4">1</text>
<text x="358.1" y="28">1</text>
<text x="366.6" y="28">2</text>
<text x="50.7" y="30.2">2</text>
<text x="50.7" y="33.7">3</text>
<text x="98.3" y="30.2">2</text>
<text x="98.3" y="33.7">3</text>
<text x="147.7" y="30.2">2</text>
<text x="147.7" y="33.7">3</text>
<text x="207.7" y="31.9">2</text>
<text x="207.7" y="35.5">3</text>
<text x="253.5" y="31.9">2</text>
<text x="253.5" y="35.5">3</text>
<text x="299.4" y="31.9">2</text>
<text x="299.4" y="35.5">3</text>
<text x="358.1" y="31.6">3</text>
<text x="358.1" y="35.1">5</text>
<text x="366.6" y="31.6">4</text>
<text x="366.6" y="35.1">6</text>
<text x="50.7" y="37.2">4</text>
<text x="50.7" y="40.7">5</text>
<text x="98.3" y="37.2">4</text>
<text x="98.3" y="40.7">5</text>
<text x="147.7" y="37.2">4</text>
<text x="147.7" y="40.7">5</text>
<text x="207.7" y="39">4</text>
<text x="253.5" y="39">4</text>
<text x="299.4" y="39">4</text>
<text x="358.1" y="38.6">7</text>
<text x="366.6" y="38.6">8</text>
<text x="50.7" y="44.3">6</text>
<text x="50.7" y="47.8">7</text>
<text x="98.3" y="44.3">6</text>
<text x="98.3" y="47.8">7</text>
<text x="147.7" y="44.3">6</text>
<text x="147.7" y="47.8">7</text>
<text x="207.7" y="42.5">5</text>
<text x="207.7" y="46">6</text>
<text x="253.5" y="42.5">5</text>
<text x="253.5" y="46">6</text>
<text x="299.4" y="42.5">5</text>
<text x="299.4" y="46">6</text>
<text x="358.1" y="42.2">9</text>
<text x="358.1" y="45.7">11</text>
<text x="364.6" y="42.2">10</text>
<text x="364.6" y="45.7">12</text>
<text x="50.7" y="51.3">8</text>
<text x="98.3" y="51.3">8</text>
<text x="147.7" y="51.3">8</text>
<text x="207.7" y="49.6">7</text>
<text x="207.7" y="53.1">8</text>
<text x="253.5" y="49.6">7</text>
<text x="253.5" y="53.1">8</text>
<text x="299.4" y="49.6">7</text>
<text x="299.4" y="53.1">8</text>
<text x="358.1" y="49.2">13</text>
<text x="358.1" y="52.7">15</text>
<text x="364.6" y="49.2">14</text>
<text x="364.6" y="52.7">16</text>
<text x="50.7" y="54.9">9</text>
<text x="50.7" y="58.4">10</text>
<text x="98.3" y="54.9">9</text>
<text x="98.3" y="58.4">10</text>
<text x="147.7" y="54.9">9</text>
<text x="147.7" y="58.4">10</text>
<text x="207.7" y="56.6">9</text>
<text x="253.5" y="56.6">9</text>
<text x="299.4" y="56.6">9</text>
<text x="358.1" y="56.3">17</text>
<text x="358.1" y="59.8">19</text>
<text x="364.6" y="56.3">18</text>
<text x="364.6" y="59.8">20</text>
<text x="50.7" y="61.9">11</text>
<text x="50.7" y="65.4">12</text>
<text x="98.3" y="61.9">11</text>
<text x="98.3" y="65.4">12</text>
<text x="147.7" y="61.9">11</text>
<text x="147.7" y="65.4">12</text>
<text x="207.7" y="60.1">10</text>
<text x="207.7" y="63.7">11</text>
<text x="253.5" y="60.1">10</text>
<text x="253.5" y="63.7">11</text>
<text x="299.4" y="60.1">10</text>
<text x="299.4" y="63.7">11</text>
<text x="358.1" y="63.3">21</text>
<text x="364.6" y="63.3">22</text>
<text x="50.7" y="69">13</text>
<text x="98.3" y="69">13</text>
<text x="147.7" y="69">13</text>
<text x="207.7" y="67.2">12</text>
<text x="207.7" y="70.7">13</text>
<text x="253.5" y="67.2">12</text>
<text x="253.5" y="70.7">13</text>
<text x="299.4" y="67.2">12</text>
<text x="299.4" y="70.7">13</text>
<text x="358.1" y="66.9">23</text>
<text x="358.1" y="70.4">25</text>
<text x="364.6" y="66.9">24</text>
<text x="364.6" y="70.4">26</text>
<text x="50.7" y="72.5">14</text>
<text x="50.7" y="76">15</text>
<text x="98.3" y="72.5">14</text>
<text x="98.3" y="76">15</text>
<text x="147.7" y="72.5">14</text>
<text x="147.7" y="76">15</text>
<text x="207.7" y="74.3">14</text>
<text x="207.7" y="77.8">15</text>
<text x="253.5" y="74.3">14</text>
<text x="253.5" y="77.8">15</text>
<text x="299.4" y="74.3">14</text>
<text x="299.4" y="77.8">15</text>
<text x="358.1" y="73.9">27</text>
<text x="358.1" y="77.4">29</text>
<text x="364.6" y="73.9">28</text>
<text x="364.6" y="77.4">30</text>
<text x="50.7" y="79.6">16</text>
<text x="50.7" y="83.1">17</text>
<text x="98.3" y="79.6">16</text>
<text x="98.3" y="83.1">17</text>
<text x="147.7" y="79.6">16</text>
<text x="147.7" y="83.1">17</text>
<text x="207.7" y="81.3">16</text>
<text x="253.5" y="81.3">16</text>
<text x="299.4" y="81.3">16</text>
<text x="358.1" y="81">31</text>
<text x="364.6" y="81">32</text>
<text x="50.7" y="86.6">18</text>
<text x="98.3" y="86.6">18</text>
<text x="147.7" y="86.6">18</text>
<text x="207.7" y="84.8">17</text>
<text x="207.7" y="88.4">18</text>
<text x="253.5" y="84.8">17</text>
<text x="253.5" y="88.4">18</text>
<text x="299.4" y="84.8">17</text>
<text x="299.4" y="88.4">18</text>
<text x="358.1" y="84.5">33</text>
<text x="358.1" y="88">35</text>
<text x="364.6" y="84.5">34</text>
<text x="364.6" y="88">36</text>
<text x="50.7" y="90.1">19</text>
<text x="50.7" y="93.7">20</text>
<text x="98.3" y="90.1">19</text>
<text x="98.3" y="93.7">20</text>
<text x="147.7" y="90.1">19</text>
<text x="147.7" y="93.7">20</text>
<text x="207.7" y="91.9">19</text>
<text x="207.7" y="95.4">20</text>
<text x="253.5" y="91.9">19</text>
<text x="253.5" y="95.4">20</text>
<text x="299.4" y="91.9">19</text>
<text x="299.4" y="95.4">20</text>
<text x="358.1" y="91.5">37</text>
<text x="358.1" y="95.1">39</text>
<text x="364.6" y="91.5">38</text>
<text x="364.6" y="95.1">40</text>
</g>
<g font-size="3.2" fill="#00f">
<text x="81.8" y="24.3">SCK</text>
<text x="81.8" y="27.9">MISO</text>
<text x="237.1" y="26.1">SCL</text>
<text x="237.1" y="29.6">SDA</text>
<text x="341.1" y="29.6">MISO</text>
<text x="341.1" y="26.1">SCK</text>
<text x="378.2" y="29.6">SDA</text>
<text x="378.2" y="26.1">SCL</text>
<text x="81.8" y="34.9">D49</text>
<text x="81.8" y="31.4">MOSI</text>
<text x="237.1" y="33.2">D16</text>
<text x="341.1" y="33.2">MOSI</text>
<text x="378.2" y="33.2">D16</text>
<text x="81.8" y="38.5">D50</text>
<text x="81.8" y="42">D51</text>
<text x="237.1" y="36.7">D17</text>
<text x="237.1" y="40.2">D18</text>
<text x="341.1" y="40.2">D50</text>
<text x="341.1" y="36.7">D49</text>
<text x="378.2" y="40.2">D18</text>
<text x="378.2" y="36.7">D17</text>
<text x="81.8" y="45.5">D52</text>
<text x="237.1" y="43.7">D19</text>
<text x="237.1" y="47.3">MOSI2</text>
<text x="341.1" y="47.3">D52</text>
<text x="341.1" y="43.7">D51</text>
<text x="378.2" y="47.3">MOSI2</text>
<text x="378.2" y="43.7">D19</text>
<text x="81.8" y="49">D53</text>
<text x="81.8" y="52.6">D54</text>
<text x="237.1" y="50.8">SCK2</text>
<text x="341.1" y="50.8">D53</text>
<text x="378.2" y="50.8">SCK2</text>
<text x="81.8" y="59.6">D56</text>
<text x="81.8" y="56.1">D55</text>
<text x="237.1" y="54.3">NSS2</text>
<text x="237.1" y="57.9">MISO2</text>
<text x="341.1" y="57.9">D55</text>
<text x="341.1" y="54.3">D54</text>
<text x="378.2" y="57.9">MISO2</text>
<text x="378.2" y="54.3">NSS2</text>
<text x="81.8" y="63.1">D57</text>
<text x="237.1" y="61.4">A6</text>
<text x="237.1" y="64.9">A7</text>
<text x="341.1" y="64.9">D57</text>
<text x="341.1" y="61.4">D56</text>
<text x="378.2" y="64.9">A7</text>
<text x="378.2" y="61.4">A6</text>
<text x="81.8" y="66.7">A0</text>
<text x="81.8" y="70.2">A1</text>
<text x="237.1" y="68.4">A8</text>
<text x="237.1" y="72">D10</text>
<text x="341.1" y="72">A1</text>
<text x="341.1" y="68.4">A0</text>
<text x="378.2" y="72">D10</text>
<text x="378.2" y="68.4">A8</text>
<text x="81.8" y="73.7">A2</text>
<text x="81.8" y="77.3">A3</text>
<text x="237.1" y="75.5">D9</text>
<text x="341.1" y="75.5">A2</text>
<text x="378.2" y="75.5">D9</text>
<text x="81.8" y="80.8">A4</text>
<text x="237.1" y="79">D8</text>
<text x="237.1" y="82.6">D5</text>
<text x="341.1" y="82.6">A4</text>
<text x="341.1" y="79">A3</text>
<text x="378.2" y="82.6">D5</text>
<text x="378.2" y="79">D8</text>
<text x="81.8" y="84.3">A5</text>
<text x="81.8" y="87.8">D72</text>
<text x="237.1" y="86.1">D4</text>
<text x="237.1" y="89.6">D3</text>
<text x="341.1" y="89.6">D72</text>
<text x="341.1" y="86.1">A5</text>
<text x="378.2" y="89.6">D3</text>
<text x="378.2" y="86.1">D4</text>
<text x="81.8" y="91.4">D71</text>
<text x="237.1" y="93.1">D2</text>
<text x="341.1" y="93.1">D71</text>
<text x="378.2" y="93.1">D2</text>
<text x="61.4" y="113.2" transform="rotate(-90 61.4 113.2)">41</text>
<text x="63.1" y="118.8" transform="rotate(-90 63.1 118.8)">41</text>
<text x="63.5" y="118.4">40</text>
<text x="69" y="116.6">40</text>
<text x="76.6" y="119.6">MISO</text>
<text x="76.6" y="116.1">SCK</text>
<text x="63.5" y="125.4">38</text>
<text x="63.5" y="121.9">39</text>
<text x="69" y="123.6">38</text>
<text x="69" y="120.1">39</text>
<text x="76.6" y="123.1">MOSI</text>
<text x="63.5" y="128.9">37</text>
<text x="69" y="130.7">36</text>
<text x="69" y="127.2">37</text>
<text x="76.6" y="130.2">D50</text>
<text x="76.6" y="126.6">D49</text>
<text x="63.5" y="136">35</text>
<text x="63.5" y="132.5">36</text>
<text x="69" y="137.8">34</text>
<text x="69" y="134.2">35</text>
<text x="76.6" y="137.2">D52</text>
<text x="76.6" y="133.7">D51</text>
<text x="63.5" y="143.1">33</text>
<text x="63.5" y="139.5">34</text>
<text x="69" y="141.3">33</text>
<text x="76.6" y="140.8">D53</text>
<text x="63.5" y="146.6">32</text>
<text x="69" y="148.3">31</text>
<text x="69" y="144.8">32</text>
<text x="76.6" y="147.8">D55</text>
<text x="76.6" y="144.3">D54</text>
<text x="111.8" y="147.8">SCK</text>
<text x="124.8" y="148.3">1</text>
<text x="135.5" y="145" transform="rotate(-90 135.5 145)">34</text>
<text x="139" y="145" transform="rotate(-90 139 145)">33</text>
<text x="148.3" y="148.3">2</text>
<text x="155.9" y="147.8">SCL</text>
<text x="206" y="146.8" transform="rotate(-90 206 146.8)">27</text>
<text x="209.5" y="146.8" transform="rotate(-90 209.5 146.8)">28</text>
<text x="63.5" y="153.6">30</text>
<text x="63.5" y="150.1">31</text>
<text x="69" y="155.4">29</text>
<text x="69" y="151.9">30</text>
<text x="76.6" y="154.9">D57</text>
<text x="76.6" y="151.3">D56</text>
<text x="111.8" y="151.3">MISO</text>
<text x="111.8" y="154.9">MOSI</text>
<text x="124.8" y="151.9">3</text>
<text x="124.8" y="155.4">5</text>
<text x="128.3" y="150.1">1</text>
<text x="128.3" y="153.6">3</text>
<text x="137.2" y="150.5" transform="rotate(-90 137.2 150.5)">34</text>
<text x="140.8" y="150.5" transform="rotate(-90 140.8 150.5)">33</text>
<text x="144.8" y="153.6">4</text>
<text x="144.8" y="150.1">2</text>
<text x="148.3" y="155.4">6</text>
<text x="148.3" y="151.9">4</text>
<text x="155.9" y="151.3">SDA</text>
<text x="155.9" y="154.9">D16</text>
<text x="185.9" y="153.1">SCK</text>
<text x="198.9" y="153.6">1</text>
<text x="202.4" y="155.4">1</text>
<text x="207.8" y="152.3" transform="rotate(-90 207.8 152.3)">27</text>
<text x="211.3" y="152.3" transform="rotate(-90 211.3 152.3)">28</text>
<text x="211.9" y="155.4">2</text>
<text x="215.4" y="153.6">2</text>
<text x="223" y="153.1">SCL</text>
<text x="269.5" y="152" transform="rotate(-90 269.5 152)">19</text>
<text x="276.6" y="152" transform="rotate(-90 276.6 152)">20</text>
<text x="63.5" y="160.7">28</text>
<text x="63.5" y="157.2">29</text>
<text x="69" y="158.9">28</text>
<text x="76.6" y="161.9">A1</text>
<text x="76.6" y="158.4">A0</text>
<text x="111.8" y="158.4">D49</text>
<text x="111.8" y="161.9">D50</text>
<text x="124.8" y="158.9">7</text>
<text x="128.3" y="157.2">5</text>
<text x="128.3" y="160.7">7</text>
<text x="144.8" y="160.7">8</text>
<text x="144.8" y="157.2">6</text>
<text x="148.3" y="158.9">8</text>
<text x="155.9" y="158.4">D17</text>
<text x="155.9" y="161.9">D18</text>
<text x="185.9" y="156.6">MISO</text>
<text x="185.9" y="160.2">MOSI</text>
<text x="198.9" y="157.2">3</text>
<text x="198.9" y="160.7">5</text>
<text x="202.4" y="158.9">3</text>
<text x="211.9" y="158.9">4</text>
<text x="215.4" y="160.7">6</text>
<text x="215.4" y="157.2">4</text>
<text x="223" y="156.6">SDA</text>
<text x="223" y="160.2">D16</text>
<text x="251.2" y="161.9">MISO</text>
<text x="251.2" y="158.4">SCK</text>
<text x="264.2" y="158.9">1</text>
<text x="267.7" y="160.7">1</text>
<text x="271.3" y="157.6" transform="rotate(-90 271.3 157.6)">19</text>
<text x="277.1" y="160.7">2</text>
<text x="278.3" y="157.6" transform="rotate(-90 278.3 157.6)">20</text>
<text x="280.6" y="158.9">2</text>
<text x="288.2" y="161.9">SDA</text>
<text x="288.2" y="158.4">SCL</text>
<text x="63.5" y="167.7">26</text>
<text x="63.5" y="164.2">27</text>
<text x="69" y="166">26</text>
<text x="69" y="162.5">27</text>
<text x="76.6" y="165.5">A2</text>
<text x="111.8" y="165.5">D51</text>
<text x="122.8" y="166">11</text>
<text x="124.8" y="162.5">9</text>
<text x="128.3" y="164.2">9</text>
<text x="128.3" y="167.7">11</text>
<text x="142.8" y="167.7">12</text>
<text x="142.8" y="164.2">10</text>
<text x="148.3" y="166">12</text>
<text x="148.3" y="162.5">10</text>
<text x="155.9" y="165.5">D19</text>
<text x="185.9" y="163.7">D49</text>
<text x="185.9" y="167.2">D50</text>
<text x="198.9" y="164.2">7</text>
<text x="198.9" y="167.7">9</text>
<text x="202.4" y="162.5">5</text>
<text x="202.4" y="166">7</text>
<text x="211.9" y="166">8</text>
<text x="211.9" y="162.5">6</text>
<text x="215.4" y="167.7">10</text>
<text x="215.4" y="164.2">8</text>
<text x="223" y="163.7">D17</text>
<text x="223" y="167.2">D18</text>
<text x="251.2" y="165.5">MOSI</text>
<text x="264.2" y="162.5">3</text>
<text x="264.2" y="166">5</text>
<text x="267.7" y="164.2">3</text>
<text x="267.7" y="167.7">5</text>
<text x="277.1" y="167.7">6</text>
<text x="277.1" y="164.2">4</text>
<text x="280.6" y="166">6</text>
<text x="280.6" y="162.5">4</text>
<text x="288.2" y="165.5">D16</text>
<text x="63.5" y="171.3">25</text>
<text x="69" y="173">24</text>
<text x="69" y="169.5">25</text>
<text x="76.6" y="172.5">A4</text>
<text x="76.6" y="169">A3</text>
<text x="111.8" y="169">D52</text>
<text x="111.8" y="172.5">D53</text>
<text x="122.8" y="169.5">13</text>
<text x="122.8" y="173">15</text>
<text x="128.3" y="171.3">13</text>
<text x="142.8" y="171.3">14</text>
<text x="148.3" y="173">16</text>
<text x="148.3" y="169.5">14</text>
<text x="155.9" y="169">MOSI2</text>
<text x="155.9" y="172.5">SCK2</text>
<text x="185.9" y="170.7">D51</text>
<text x="196.9" y="171.3">11</text>
<text x="202.4" y="169.5">9</text>
<text x="202.4" y="173">11</text>
<text x="209.9" y="173">12</text>
<text x="209.9" y="169.5">10</text>
<text x="215.4" y="171.3">12</text>
<text x="223" y="170.7">D19</text>
<text x="251.2" y="172.5">D50</text>
<text x="251.2" y="169">D49</text>
<text x="264.2" y="169.5">7</text>
<text x="264.2" y="173">9</text>
<text x="267.7" y="171.3">7</text>
<text x="277.1" y="171.3">8</text>
<text x="280.6" y="173">10</text>
<text x="280.6" y="169.5">8</text>
<text x="288.2" y="172.5">D18</text>
<text x="288.2" y="169">D17</text>
<text x="63.5" y="178.3">23</text>
<text x="63.5" y="174.8">24</text>
<text x="69" y="176.6">23</text>
<text x="76.6" y="179.6">D72</text>
<text x="76.6" y="176">A5</text>
<text x="111.8" y="176">D54</text>
<text x="111.8" y="179.6">D55</text>
<text x="122.8" y="176.6">17</text>
<text x="128.3" y="174.8">15</text>
<text x="128.3" y="178.3">17</text>
<text x="142.8" y="178.3">18</text>
<text x="142.8" y="174.8">16</text>
<text x="148.3" y="176.6">18</text>
<text x="155.9" y="176">NSS2</text>
<text x="155.9" y="179.6">MISO2</text>
<text x="185.9" y="174.3">D52</text>
<text x="185.9" y="177.8">D53</text>
<text x="196.9" y="174.8">13</text>
<text x="196.9" y="178.3">15</text>
<text x="202.4" y="176.6">13</text>
<text x="209.9" y="176.6">14</text>
<text x="215.4" y="178.3">16</text>
<text x="215.4" y="174.8">14</text>
<text x="223" y="174.3">MOSI2</text>
<text x="223" y="177.8">SCK2</text>
<text x="251.2" y="179.6">D52</text>
<text x="251.2" y="176">D51</text>
<text x="262.1" y="176.6">11</text>
<text x="267.7" y="174.8">9</text>
<text x="267.7" y="178.3">11</text>
<text x="275.1" y="178.3">12</text>
<text x="275.1" y="174.8">10</text>
<text x="280.6" y="176.6">12</text>
<text x="288.2" y="179.6">MOSI2</text>
<text x="288.2" y="176">D19</text>
<text x="63.5" y="185.4">21</text>
<text x="63.5" y="181.9">22</text>
<text x="69" y="183.6">21</text>
<text x="69" y="180.1">22</text>
<text x="76.6" y="183.1">D71</text>
<text x="111.8" y="183.1">D56</text>
<text x="122.8" y="180.1">19</text>
<text x="122.8" y="183.6">21</text>
<text x="128.3" y="181.9">19</text>
<text x="128.3" y="185.4">21</text>
<text x="142.8" y="185.4">22</text>
<text x="142.8" y="181.9">20</text>
<text x="148.3" y="183.6">22</text>
<text x="148.3" y="180.1">20</text>
<text x="155.9" y="183.1">A6</text>
<text x="185.9" y="181.3">D54</text>
<text x="185.9" y="184.9">D55</text>
<text x="196.9" y="181.9">17</text>
<text x="196.9" y="185.4">19</text>
<text x="202.4" y="180.1">15</text>
<text x="202.4" y="183.6">17</text>
<text x="209.9" y="183.6">18</text>
<text x="209.9" y="180.1">16</text>
<text x="215.4" y="185.4">20</text>
<text x="215.4" y="181.9">18</text>
<text x="223" y="181.3">NSS2</text>
<text x="223" y="184.9">MISO2</text>
<text x="251.2" y="183.1">D53</text>
<text x="262.1" y="180.1">13</text>
<text x="262.1" y="183.6">15</text>
<text x="267.7" y="181.9">13</text>
<text x="267.7" y="185.4">15</text>
<text x="275.1" y="185.4">16</text>
<text x="275.1" y="181.9">14</text>
<text x="280.6" y="183.6">16</text>
<text x="280.6" y="180.1">14</text>
<text x="288.2" y="183.1">SCK2</text>
<text x="63.5" y="188.9">20</text>
<text x="69" y="190.7">19</text>
<text x="69" y="187.1">20</text>
<text x="76.6" y="190.1">SDA</text>
<text x="76.6" y="186.6">SCL</text>
<text x="111.8" y="186.6">D57</text>
<text x="111.8" y="190.1">A0</text>
<text x="122.8" y="187.1">23</text>
<text x="122.8" y="190.7">25</text>
<text x="128.3" y="188.9">23</text>
<text x="142.8" y="188.9">24</text>
<text x="148.3" y="190.7">26</text>
<text x="148.3" y="187.1">24</text>
<text x="155.9" y="186.6">A7</text>
<text x="155.9" y="190.1">A8</text>
<text x="185.9" y="188.4">D56</text>
<text x="185.9" y="191.9">D57</text>
<text x="196.9" y="188.9">21</text>
<text x="202.4" y="187.1">19</text>
<text x="202.4" y="190.7">21</text>
<text x="209.9" y="190.7">22</text>
<text x="209.9" y="187.1">20</text>
<text x="215.4" y="188.9">22</text>
<text x="223" y="188.4">A6</text>
<text x="223" y="191.9">A7</text>
<text x="271.3" y="189.7" transform="rotate(-90 271.3 189.7)">17</text>
<text x="278.3" y="189.7" transform="rotate(-90 278.3 189.7)">18</text>
<text x="63.5" y="196">18</text>
<text x="63.5" y="192.4">19</text>
<text x="69" y="197.7">17</text>
<text x="69" y="194.2">18</text>
<text x="76.6" y="197.2">D17</text>
<text x="76.6" y="193.7">D16</text>
<text x="111.8" y="193.7">A1</text>
<text x="111.8" y="197.2">A2</text>
<text x="122.8" y="194.2">27</text>
<text x="122.8" y="197.7">29</text>
<text x="128.3" y="192.4">25</text>
<text x="128.3" y="196">27</text>
<text x="142.8" y="196">28</text>
<text x="142.8" y="192.4">26</text>
<text x="148.3" y="197.7">30</text>
<text x="148.3" y="194.2">28</text>
<text x="155.9" y="193.7">D10</text>
<text x="155.9" y="197.2">D9</text>
<text x="196.9" y="192.4">23</text>
<text x="202.4" y="194.2">23</text>
<text x="209.9" y="194.2">24</text>
<text x="215.4" y="192.4">24</text>
<text x="269.5" y="195.2" transform="rotate(-90 269.5 195.2)">17</text>
<text x="276.6" y="195.2" transform="rotate(-90 276.6 195.2)">18</text>
<text x="63.5" y="203">16</text>
<text x="63.5" y="199.5">17</text>
<text x="69" y="201.3">16</text>
<text x="76.6" y="200.7">D18</text>
<text x="128.3" y="199.5">29</text>
<text x="137.2" y="200.3" transform="rotate(-90 137.2 200.3)">31</text>
<text x="140.8" y="200.3" transform="rotate(-90 140.8 200.3)">32</text>
<text x="142.8" y="199.5">30</text>
<text x="207.8" y="198.5" transform="rotate(-90 207.8 198.5)">25</text>
<text x="211.3" y="198.5" transform="rotate(-90 211.3 198.5)">26</text>
<text x="63.5" y="206.6">15</text>
<text x="69" y="208.3">14</text>
<text x="69" y="204.8">15</text>
<text x="76.6" y="207.8">MOSI2</text>
<text x="76.6" y="204.3">D19</text>
<text x="135.5" y="205.8" transform="rotate(-90 135.5 205.8)">31</text>
<text x="139" y="205.8" transform="rotate(-90 139 205.8)">32</text>
<text x="206" y="204.1" transform="rotate(-90 206 204.1)">25</text>
<text x="209.5" y="204.1" transform="rotate(-90 209.5 204.1)">26</text>
<text x="63.5" y="213.6">13</text>
<text x="63.5" y="210.1">14</text>
<text x="69" y="215.4">12</text>
<text x="69" y="211.8">13</text>
<text x="76.6" y="214.8">NSS2</text>
<text x="76.6" y="211.3">SCK2</text>
<text x="63.5" y="220.7">11</text>
<text x="63.5" y="217.1">12</text>
<text x="69" y="218.9">11</text>
<text x="76.6" y="218.4">MISO2</text>
<text x="76.6" y="221.9">A6</text>
<text x="63.5" y="224.2">10</text>
<text x="65.5" y="227.7">9</text>
<text x="69" y="226">9</text>
<text x="69" y="222.4">10</text>
<text x="76.6" y="225.4">A7</text>
<text x="65.5" y="231.2">8</text>
<text x="69" y="233">7</text>
<text x="69" y="229.5">8</text>
<text x="76.6" y="232.5">D10</text>
<text x="76.6" y="229">A8</text>
<text x="65.5" y="238.3">6</text>
<text x="65.5" y="234.8">7</text>
<text x="69" y="236.5">6</text>
<text x="76.6" y="239.5">D8</text>
<text x="76.6" y="236">D9</text>
<text x="65.5" y="245.4">4</text>
<text x="65.5" y="241.8">5</text>
<text x="69" y="243.6">4</text>
<text x="69" y="240.1">5</text>
<text x="76.6" y="243.1">D5</text>
<text x="65.5" y="248.9">3</text>
<text x="69" y="250.6">2</text>
<text x="69" y="247.1">3</text>
<text x="76.6" y="250.1">D3</text>
<text x="76.6" y="246.6">D4</text>
<text x="63.1" y="256.8" transform="rotate(-90 63.1 256.8)">42</text>
<text x="65.5" y="255.9">1</text>
<text x="65.5" y="252.4">2</text>
<text x="69" y="254.2">1</text>
<text x="76.6" y="253.6">D2</text>
<text x="61.4" y="262.3" transform="rotate(-90 61.4 262.3)">42</text>
</g>
</svg>
